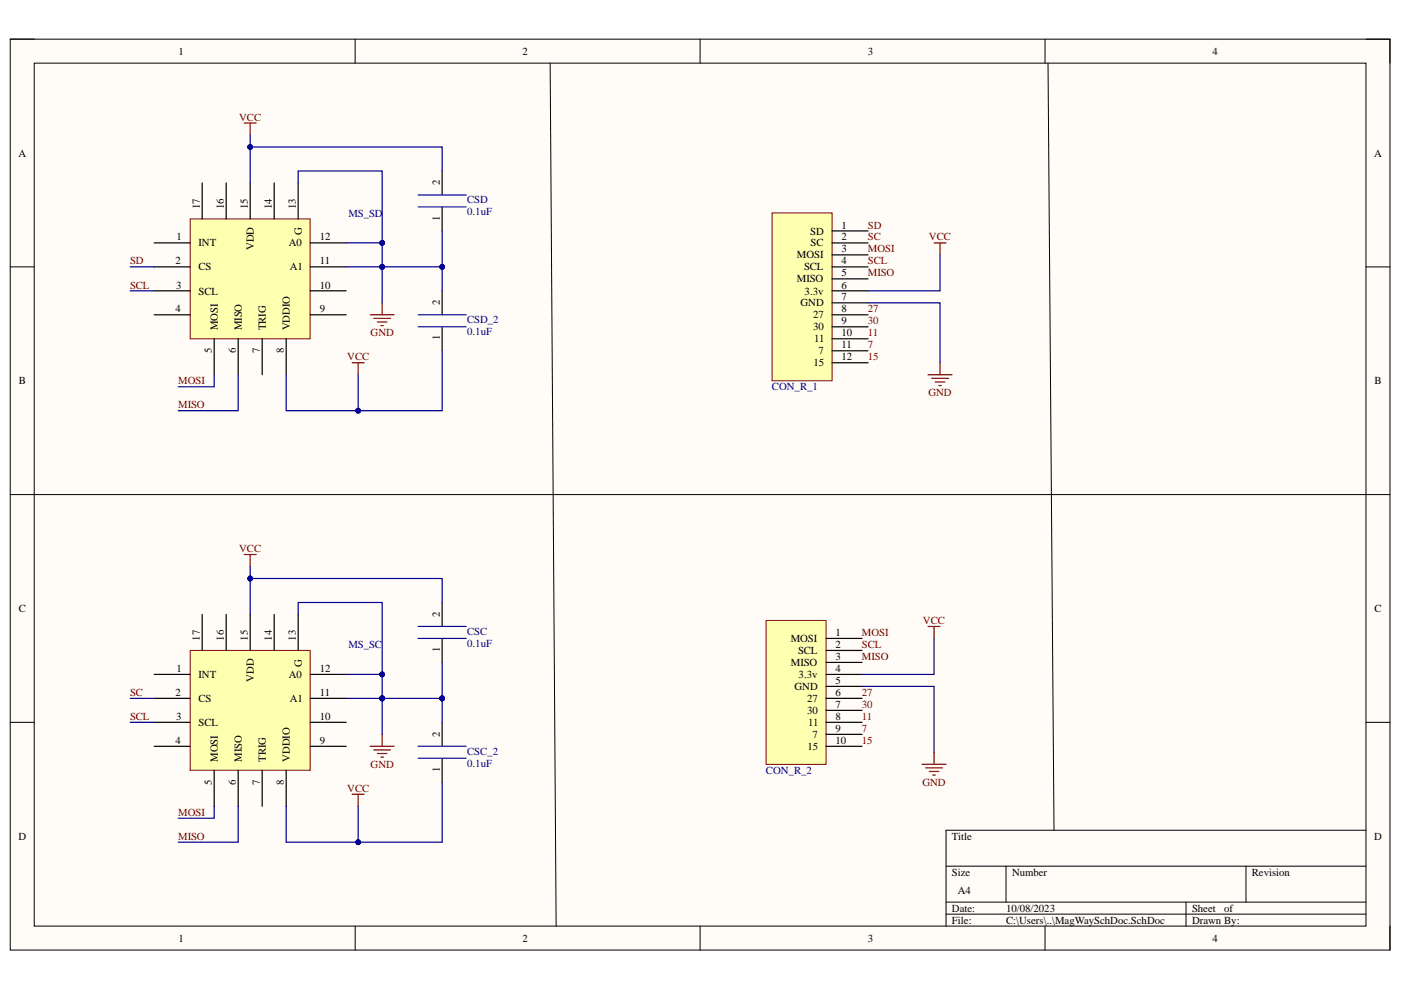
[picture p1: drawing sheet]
<svg xmlns="http://www.w3.org/2000/svg" width="297mm" height="210mm" viewBox="0 0 297 210" stroke-linecap="round" stroke-linejoin="round" font-family="sans-serif">
<path d="M2.2 8.3h292.5v193.1h-292.5z" fill-rule="evenodd" fill="#fffcf8"/>
<path d="M2.2 8.3h292.5v193.1h-292.5z" fill="none" stroke="#000" stroke-width=".21"/>
<path d="M7.3 13.4h282.3v183h-282.3z" fill-rule="evenodd" fill="#fffcf8"/>
<g fill="none" stroke="#000" stroke-width=".21">
<path d="M2.2 8.3h5.1M7.3 13.4h282.3v183h-282.3zM75.3 8.3v5.1M148.4 8.3v5.1M221.6 8.3v5.1M289.6 8.3h5.1v5.1M2.2 56.6h5.1M289.6 56.6h5.1M2.2 104.9h5.1M289.6 104.9h5.1M2.2 153.2h5.1M289.6 153.2h5.1"/>
<path d="M289.6 176h-89v20.4M75.3 196.4v5M148.4 196.4v5M200.6 183.7h89M200.6 191.3h89M200.6 193.8h89M213.3 183.7v7.6M221.6 196.4v5M251.5 191.3v5.1M264.2 183.7v7.6M294.7 196.4v5"/>
</g>
<path d="M40.3 137.9h25.5v25.4h-25.5z" fill-rule="evenodd" fill="#ffffb0"/>
<path d="M40.3 137.9h25.5v25.4h-25.5z" fill="none" stroke="#800000" stroke-width=".21"/>
<g fill="none" stroke="#000" stroke-width=".25">
<path d="M42.9 130.3v7.6M48 130.3v7.6M53 130.3v7.6M58.1 130.3v7.6M63.2 130.3v7.6M93.7 127.7v5.1M93.7 135.4v5M32.7 143h7.6M32.7 148.1h7.6M32.7 153.2h7.6M32.7 158.2h7.6M65.8 143h7.6"/>
<path d="M65.8 148.1h7.6M65.8 153.2h7.6M65.8 158.2h7.6M93.7 153.2v5M45.4 163.3v7.6M50.5 163.3v7.6M55.6 163.3v7.6M60.7 163.3v7.6M93.7 160.8v5.1"/>
</g>
<path d="M51.8 117.6h2.5M53 117.6v2.5M78.5 158.2h5.1M79.2 159h3.6M80 159.8h2M81 155.7v2.5M74.7 168.4h2.5M75.9 168.4v2.5M80.8 160.5h.5" fill="none" stroke="#800000" stroke-width=".25"/>
<path d="M88.7 135.4h10.1M88.7 132.8h10.1M88.7 158.2h10.1M88.7 160.8h10.1" fill="none" stroke="#00f" stroke-width=".25"/>
<path d="M40.3 46.4h25.5v25.4h-25.5z" fill-rule="evenodd" fill="#ffffb0"/>
<path d="M40.3 46.4h25.5v25.4h-25.5z" fill="none" stroke="#800000" stroke-width=".21"/>
<g fill="none" stroke="#000" stroke-width=".25">
<path d="M42.9 38.8v7.6M48 38.8v7.6M53 38.8v7.6M58.1 38.8v7.6M63.2 38.8v7.6M93.7 36.3v5M32.7 51.5h7.6M32.7 56.6h7.6M65.8 51.5h7.6M65.8 56.6h7.6M93.7 43.9v5.1M32.7 61.7h7.6"/>
<path d="M32.7 66.7h7.6M45.4 71.8v7.7M50.5 71.8v7.7M55.6 71.8v7.7M60.7 71.8v7.7M65.8 61.7h7.6M65.8 66.7h7.6M93.7 61.7v5M93.7 69.3v5.1"/>
</g>
<path d="M51.8 26.1h2.5M53 26.1v2.5M74.7 76.9h2.5M75.9 76.9v2.6M78.5 66.7h5.1M79.2 67.5h3.6M80 68.3h2M80.8 69h.5M81 64.2v2.5" fill="none" stroke="#800000" stroke-width=".25"/>
<path d="M88.7 43.9h10.1M88.7 41.3h10.1M88.7 69.3h10.1M88.7 66.7h10.1" fill="none" stroke="#00f" stroke-width=".25"/>
<path d="M116.6 13.4l1.3 183M222.2 13.4l1.3 162.6M7.3 104.9h282.3" fill="none" stroke="#000" stroke-width=".21"/>
<path d="M163.7 45.1h12.7v35.6h-12.7z" fill-rule="evenodd" fill="#ffffb0"/>
<path d="M163.7 45.1h12.7v35.6h-12.7z" fill="none" stroke="#800000" stroke-width=".21"/>
<path d="M176.4 59.1h7.6M176.4 54h7.6M176.4 51.5h7.6M176.4 49h7.6M176.4 56.6h7.6M176.4 61.7h7.6M176.4 64.2h7.6M176.4 66.7h7.6M176.4 69.3h7.6M176.4 74.4h7.6M176.4 71.8h7.6M176.4 76.9h7.6" fill="none" stroke="#000" stroke-width=".25"/>
<path d="M162.4 131.5h12.7v30.5h-12.7z" fill-rule="evenodd" fill="#ffffb0"/>
<path d="M162.4 131.5h12.7v30.5h-12.7z" fill="none" stroke="#800000" stroke-width=".21"/>
<path d="M175.1 135.4h7.7M175.1 137.9h7.7M175.1 140.4h7.7M175.1 143h7.7M175.1 145.5h7.7M175.1 150.6h7.7M175.1 155.7h7.7M175.1 153.2h7.7M175.1 158.2h7.7M175.1 148.1h7.7" fill="none" stroke="#000" stroke-width=".25"/>
<g fill="none" stroke="#800000" stroke-width=".25">
<path d="M198 51.5h2.6M199.3 51.5v2.5M196.8 79.5h5M199.3 76.9v2.6M197.5 80.2h3.6M198.3 81h2M199.1 81.7h.5M196.8 132.8h2.5M198 132.8v2.6M198 159.5v2.5M195.5 162h5.1M196.3 162.8h3.5"/>
<path d="M197 163.6h2.1M197.8 164.3h.5"/>
</g>
<path d="M93.7 140.4v7.7" fill="none" stroke="#000080" stroke-width=".25"/>
<circle cx="93.7" cy="148.1" r=".51" fill="#000080"/>
<circle cx="93.7" cy="148.1" r=".51" fill="none" stroke="#000080" stroke-width=".21"/>
<path d="M27.6 56.6h5.1M27.6 61.7h5.1M45.4 79.5v2.5h-7.6M50.5 79.5v7.6h-12.7M93.7 127.7v-5h-40.7v7.6M27.6 153.2h5.1M27.6 148.1h5.1M45.4 170.9v2.6h-7.6M50.5 170.9v7.7h-12.7" fill="none" stroke="#000080" stroke-width=".25"/>
<circle cx="53" cy="122.7" r=".51" fill="#000080"/>
<circle cx="53" cy="122.7" r=".51" fill="none" stroke="#000080" stroke-width=".21"/>
<path d="M53 31.2h40.7v5.1" fill="none" stroke="#000080" stroke-width=".25"/>
<circle cx="53" cy="31.2" r=".51" fill="#000080"/>
<circle cx="53" cy="31.2" r=".51" fill="none" stroke="#000080" stroke-width=".21"/>
<path d="M93.7 165.9v12.7h-33v-7.7" fill="none" stroke="#000080" stroke-width=".25"/>
<circle cx="75.9" cy="178.6" r=".51" fill="#000080"/>
<circle cx="75.9" cy="178.6" r=".51" fill="none" stroke="#000080" stroke-width=".21"/>
<path d="M93.7 74.4v12.7h-33v-7.6" fill="none" stroke="#000080" stroke-width=".25"/>
<circle cx="75.9" cy="87.1" r=".51" fill="#000080"/>
<circle cx="75.9" cy="87.1" r=".51" fill="none" stroke="#000080" stroke-width=".21"/>
<path d="M63.2 130.3v-2.6h17.8v20.4" fill="none" stroke="#000080" stroke-width=".25"/>
<circle cx="81" cy="143" r=".51" fill="#000080"/>
<circle cx="81" cy="143" r=".51" fill="none" stroke="#000080" stroke-width=".21"/>
<circle cx="81" cy="148.1" r=".51" fill="#000080"/>
<circle cx="81" cy="148.1" r=".51" fill="none" stroke="#000080" stroke-width=".21"/>
<path d="M63.2 38.8v-2.5h17.8v27.9" fill="none" stroke="#000080" stroke-width=".25"/>
<circle cx="81" cy="51.5" r=".51" fill="#000080"/>
<circle cx="81" cy="51.5" r=".51" fill="none" stroke="#000080" stroke-width=".21"/>
<circle cx="81" cy="56.6" r=".51" fill="#000080"/>
<circle cx="81" cy="56.6" r=".51" fill="none" stroke="#000080" stroke-width=".21"/>
<path d="M73.4 148.1h7.6" fill="none" stroke="#000080" stroke-width=".25"/>
<circle cx="81" cy="148.1" r=".51" fill="#000080"/>
<circle cx="81" cy="148.1" r=".51" fill="none" stroke="#000080" stroke-width=".21"/>
<path d="M73.4 143h7.6" fill="none" stroke="#000080" stroke-width=".25"/>
<circle cx="81" cy="143" r=".51" fill="#000080"/>
<circle cx="81" cy="143" r=".51" fill="none" stroke="#000080" stroke-width=".21"/>
<path d="M73.4 56.6h7.6" fill="none" stroke="#000080" stroke-width=".25"/>
<circle cx="81" cy="56.6" r=".51" fill="#000080"/>
<circle cx="81" cy="56.6" r=".51" fill="none" stroke="#000080" stroke-width=".21"/>
<path d="M73.4 51.5h7.6" fill="none" stroke="#000080" stroke-width=".25"/>
<circle cx="81" cy="51.5" r=".51" fill="#000080"/>
<circle cx="81" cy="51.5" r=".51" fill="none" stroke="#000080" stroke-width=".21"/>
<path d="M81 148.1h12.7" fill="none" stroke="#000080" stroke-width=".25"/>
<circle cx="81" cy="148.1" r=".51" fill="#000080"/>
<circle cx="81" cy="148.1" r=".51" fill="none" stroke="#000080" stroke-width=".21"/>
<circle cx="93.7" cy="148.1" r=".51" fill="#000080"/>
<circle cx="93.7" cy="148.1" r=".51" fill="none" stroke="#000080" stroke-width=".21"/>
<path d="M81 56.6h12.7v5.1" fill="none" stroke="#000080" stroke-width=".25"/>
<circle cx="81" cy="56.6" r=".51" fill="#000080"/>
<circle cx="81" cy="56.6" r=".51" fill="none" stroke="#000080" stroke-width=".21"/>
<circle cx="93.7" cy="56.6" r=".51" fill="#000080"/>
<circle cx="93.7" cy="56.6" r=".51" fill="none" stroke="#000080" stroke-width=".21"/>
<path d="M199.3 54v7.7h-15.3M184 64.2h15.3v12.7M53 120.1v2.6M198 135.4v7.6h-15.2M182.8 145.5h15.2v14" fill="none" stroke="#000080" stroke-width=".25"/>
<circle cx="53" cy="122.7" r=".51" fill="#000080"/>
<circle cx="53" cy="122.7" r=".51" fill="none" stroke="#000080" stroke-width=".21"/>
<path d="M53 28.6v10.2" fill="none" stroke="#000080" stroke-width=".25"/>
<circle cx="53" cy="31.2" r=".51" fill="#000080"/>
<circle cx="53" cy="31.2" r=".51" fill="none" stroke="#000080" stroke-width=".21"/>
<path d="M75.9 170.9v7.7" fill="none" stroke="#000080" stroke-width=".25"/>
<circle cx="75.9" cy="178.6" r=".51" fill="#000080"/>
<circle cx="75.9" cy="178.6" r=".51" fill="none" stroke="#000080" stroke-width=".21"/>
<path d="M75.9 79.5v7.6" fill="none" stroke="#000080" stroke-width=".25"/>
<circle cx="75.9" cy="87.1" r=".51" fill="#000080"/>
<circle cx="75.9" cy="87.1" r=".51" fill="none" stroke="#000080" stroke-width=".21"/>
<path d="M81 148.1v7.6" fill="none" stroke="#000080" stroke-width=".25"/>
<circle cx="81" cy="148.1" r=".51" fill="#000080"/>
<circle cx="81" cy="148.1" r=".51" fill="none" stroke="#000080" stroke-width=".21"/>
<path d="M93.7 148.1v5.1" fill="none" stroke="#000080" stroke-width=".25"/>
<circle cx="93.7" cy="148.1" r=".51" fill="#000080"/>
<circle cx="93.7" cy="148.1" r=".51" fill="none" stroke="#000080" stroke-width=".21"/>
<path d="M93.7 49v7.6" fill="none" stroke="#000080" stroke-width=".25"/>
<circle cx="93.7" cy="56.6" r=".51" fill="#000080"/>
<circle cx="93.7" cy="56.6" r=".51" fill="none" stroke="#000080" stroke-width=".21"/>
<g font-size="2.3">
<text x="37.9" y="11.6">1</text>
<text x="110.8" y="11.6">2</text>
<text x="184" y="11.6">3</text>
<text x="257" y="11.6">4</text>
<text x="3.9" y="33.2">A</text>
<text x="291.3" y="33.2">A</text>
<text x="93.3" y="39.3" transform="rotate(-90 93.3 39.3)">2</text>
<text x="42.4" y="44.4" transform="rotate(-90 42.4 44.4)">17</text>
<text x="47.5" y="44.4" transform="rotate(-90 47.5 44.4)">16</text>
<text x="52.6" y="44.4" transform="rotate(-90 52.6 44.4)">15</text>
<text x="57.6" y="44.4" transform="rotate(-90 57.6 44.4)">14</text>
<text x="62.7" y="44.4" transform="rotate(-90 62.7 44.4)">13</text>
<text x="93.3" y="46.8" transform="rotate(-90 93.3 46.8)">1</text>
<text x="37.4" y="51">1</text>
<text x="42.1" y="52.3">INT</text>
<text x="53.8" y="53.1" transform="rotate(-90 53.8 53.1)">VDD</text>
<text x="61.2" y="52.3">A0</text>
<text x="64" y="49.8" transform="rotate(-90 64 49.8)">G</text>
<text x="67.8" y="51">12</text>
<text x="171.8" y="49.7">SD</text>
<text x="171.9" y="52.3">SC</text>
<text x="178.4" y="53.5">3</text>
<text x="178.4" y="51">2</text>
<text x="178.4" y="48.5">1</text>
<text x="37.2" y="56.1">2</text>
<text x="42.1" y="57.3">CS</text>
<text x="61.4" y="57.3">A1</text>
<text x="67.8" y="56.1">11</text>
<text x="169" y="59.9">MISO</text>
<text x="169" y="54.8">MOSI</text>
<text x="170.5" y="57.3">SCL</text>
<text x="178.4" y="58.6">5</text>
<text x="178.4" y="56.1">4</text>
<text x="37.3" y="61.2">3</text>
<text x="42.1" y="62.4">SCL</text>
<text x="67.8" y="61.2">10</text>
<text x="93.3" y="64.7" transform="rotate(-90 93.3 64.7)">2</text>
<text x="169.7" y="65">GND</text>
<text x="170.6" y="62.4">3.3v</text>
<text x="178.4" y="61.2">6</text>
<text x="178.4" y="63.7">7</text>
<text x="37.2" y="66.2">4</text>
<text x="46.2" y="70.1" transform="rotate(-90 46.2 70.1)">MOSI</text>
<text x="51.3" y="70.1" transform="rotate(-90 51.3 70.1)">MISO</text>
<text x="56.4" y="70.1" transform="rotate(-90 56.4 70.1)">TRIG</text>
<text x="61.4" y="70.1" transform="rotate(-90 61.4 70.1)">VDDIO</text>
<text x="67.8" y="66.2">9</text>
<text x="172.4" y="67.5">27</text>
<text x="172.4" y="70.1">30</text>
<text x="178.4" y="66.2">8</text>
<text x="178.4" y="68.8">9</text>
<text x="178.4" y="71.3">10</text>
<text x="44.9" y="74.9" transform="rotate(-90 44.9 74.9)">5</text>
<text x="50" y="74.9" transform="rotate(-90 50 74.9)">6</text>
<text x="55.1" y="74.9" transform="rotate(-90 55.1 74.9)">7</text>
<text x="60.2" y="74.9" transform="rotate(-90 60.2 74.9)">8</text>
<text x="93.3" y="72.2" transform="rotate(-90 93.3 72.2)">1</text>
<text x="172.5" y="77.7">15</text>
<text x="172.6" y="72.6">11</text>
<text x="173.6" y="75.1">7</text>
<text x="178.4" y="73.9">11</text>
<text x="178.4" y="76.4">12</text>
<text x="4" y="81.5">B</text>
<text x="291.4" y="81.5">B</text>
<text x="4" y="129.8">C</text>
<text x="93.3" y="130.8" transform="rotate(-90 93.3 130.8)">2</text>
<text x="291.4" y="129.8">C</text>
<text x="42.4" y="135.9" transform="rotate(-90 42.4 135.9)">17</text>
<text x="47.5" y="135.9" transform="rotate(-90 47.5 135.9)">16</text>
<text x="52.6" y="135.9" transform="rotate(-90 52.6 135.9)">15</text>
<text x="57.6" y="135.9" transform="rotate(-90 57.6 135.9)">14</text>
<text x="62.7" y="135.9" transform="rotate(-90 62.7 135.9)">13</text>
<text x="167.6" y="136.1">MOSI</text>
<text x="177.2" y="134.9">1</text>
<text x="177.2" y="137.4">2</text>
<text x="37.4" y="142.5">1</text>
<text x="42.1" y="143.7">INT</text>
<text x="61.2" y="143.7">A0</text>
<text x="64" y="141.3" transform="rotate(-90 64 141.3)">G</text>
<text x="67.8" y="142.5">12</text>
<text x="93.3" y="138.3" transform="rotate(-90 93.3 138.3)">1</text>
<text x="167.7" y="141.2">MISO</text>
<text x="169.2" y="138.7">SCL</text>
<text x="169.3" y="143.7">3.3v</text>
<text x="177.2" y="139.9">3</text>
<text x="177.2" y="142.5">4</text>
<text x="37.2" y="147.6">2</text>
<text x="42.1" y="148.8">CS</text>
<text x="53.8" y="144.6" transform="rotate(-90 53.8 144.6)">VDD</text>
<text x="61.4" y="148.8">A1</text>
<text x="67.8" y="147.6">11</text>
<text x="168.4" y="146.3">GND</text>
<text x="171.2" y="148.8">27</text>
<text x="177.2" y="145">5</text>
<text x="177.2" y="147.6">6</text>
<text x="37.3" y="152.7">3</text>
<text x="42.1" y="153.9">SCL</text>
<text x="67.8" y="152.7">10</text>
<text x="171.2" y="151.4">30</text>
<text x="171.3" y="153.9">11</text>
<text x="177.2" y="150.1">7</text>
<text x="177.2" y="155.2">9</text>
<text x="177.2" y="152.7">8</text>
<text x="37.2" y="157.7">4</text>
<text x="46.2" y="161.5" transform="rotate(-90 46.2 161.5)">MOSI</text>
<text x="51.3" y="161.5" transform="rotate(-90 51.3 161.5)">MISO</text>
<text x="56.4" y="161.5" transform="rotate(-90 56.4 161.5)">TRIG</text>
<text x="61.4" y="161.5" transform="rotate(-90 61.4 161.5)">VDDIO</text>
<text x="67.8" y="157.7">9</text>
<text x="93.3" y="156.2" transform="rotate(-90 93.3 156.2)">2</text>
<text x="171.2" y="159">15</text>
<text x="172.3" y="156.5">7</text>
<text x="177.2" y="157.7">10</text>
<text x="44.9" y="166.4" transform="rotate(-90 44.9 166.4)">5</text>
<text x="50" y="166.4" transform="rotate(-90 50 166.4)">6</text>
<text x="55.1" y="166.4" transform="rotate(-90 55.1 166.4)">7</text>
<text x="60.2" y="166.4" transform="rotate(-90 60.2 166.4)">8</text>
<text x="93.3" y="163.7" transform="rotate(-90 93.3 163.7)">1</text>
<text x="3.9" y="178.1">D</text>
<text x="201.8" y="178.1">Title</text>
<text x="291.4" y="178.1">D</text>
<text x="201.8" y="185.7">Size</text>
<text x="214.6" y="185.7">Number</text>
<text x="265.4" y="185.7">Revision</text>
<text x="203.1" y="189.5">A4</text>
<text x="201.8" y="193.3">Date:</text>
<text x="201.8" y="195.9">File:</text>
<text x="213.3" y="193.3">10/08/2023</text>
<text x="213.3" y="195.9">C:\Users\..\MagWaySchDoc.SchDoc</text>
<text x="252.7" y="193.3">Sheet</text>
<text x="252.7" y="195.9">Drawn By:</text>
<text x="259.5" y="193.3">of</text>
<text x="37.9" y="199.7">1</text>
<text x="110.8" y="199.7">2</text>
<text x="184" y="199.7">3</text>
<text x="257" y="199.7">4</text>
</g>
<g font-size="2.3" fill="#800000">
<text x="50.7" y="25.6">VCC</text>
<text x="184" y="48.5">SD</text>
<text x="184" y="51">SC</text>
<text x="184" y="53.5">MOSI</text>
<text x="197" y="51">VCC</text>
<text x="27.6" y="56.1">SD</text>
<text x="184" y="56.1">SCL</text>
<text x="184" y="58.6">MISO</text>
<text x="27.6" y="61.2">SCL</text>
<text x="78.6" y="71.3">GND</text>
<text x="184" y="66.2">27</text>
<text x="184" y="68.8">30</text>
<text x="184" y="71.3">11</text>
<text x="73.6" y="76.4">VCC</text>
<text x="184" y="73.9">7</text>
<text x="184" y="76.4">15</text>
<text x="37.8" y="81.5">MOSI</text>
<text x="37.8" y="86.6">MISO</text>
<text x="196.8" y="84">GND</text>
<text x="50.7" y="117.1">VCC</text>
<text x="182.7" y="134.9">MOSI</text>
<text x="182.7" y="137.4">SCL</text>
<text x="195.7" y="132.3">VCC</text>
<text x="182.7" y="139.9">MISO</text>
<text x="27.6" y="147.6">SC</text>
<text x="182.7" y="147.6">27</text>
<text x="27.6" y="152.7">SCL</text>
<text x="182.7" y="150.1">30</text>
<text x="182.7" y="152.7">11</text>
<text x="182.7" y="155.2">7</text>
<text x="182.7" y="157.7">15</text>
<text x="73.6" y="167.9">VCC</text>
<text x="78.6" y="162.8">GND</text>
<text x="195.6" y="166.6">GND</text>
<text x="37.8" y="173">MOSI</text>
<text x="37.8" y="178.1">MISO</text>
</g>
<g font-size="2.3" fill="#000080">
<text x="73.9" y="45.9">MS_SD</text>
<text x="99.1" y="43.1">CSD</text>
<text x="99.1" y="45.7">0.1uF</text>
<text x="99.1" y="68.5">CSD_2</text>
<text x="99.1" y="71.1">0.1uF</text>
<text x="163.7" y="82.8">CON_R_1</text>
<text x="73.9" y="137.4">MS_SC</text>
<text x="99.1" y="134.6">CSC</text>
<text x="99.1" y="137.1">0.1uF</text>
<text x="99.1" y="160">CSC_2</text>
<text x="99.1" y="162.5">0.1uF</text>
<text x="162.4" y="164.1">CON_R_2</text>
</g>
</svg>
